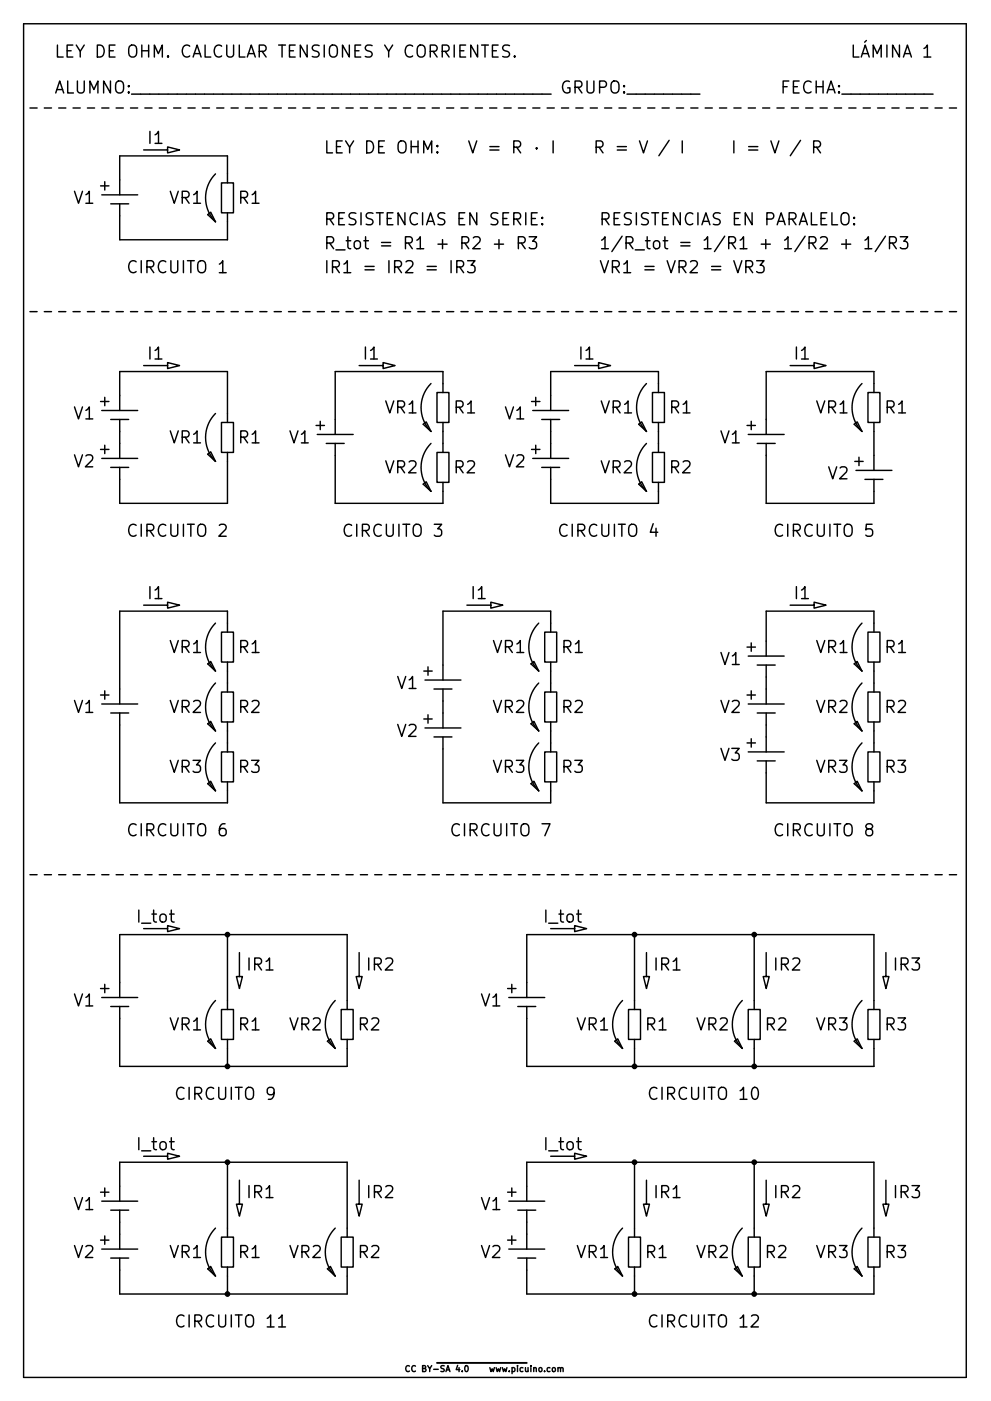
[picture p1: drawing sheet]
<svg xmlns="http://www.w3.org/2000/svg" width="210mm" height="297mm" viewBox="0 0 210 297" stroke-linecap="round" stroke-linejoin="round" font-family="sans-serif">
<g fill="none" stroke="#000" stroke-width=".3">
<path d="M5 5h200v287h-200zM104.5 10.8h.8M105.7 9.6h-1.2v2.5h1.2M108.1 9.7l-1-.1a.62 .62 0 0 0-.5 .6 .62 .62 0 0 0 .5 .6 .93 .93 0 0 1 1 .6 .65 .65 0 0 1-.5 .7l-.9-.1M109.2 11.9l.1 .1-.1 .1-.1-.1 .1-.1v.2M181 9.6v2.5h1.2M182.7 12.1l.9-2.5 .8 2.5M183 11.4h1.2M183.8 8.6l-.3 .3M185.3 12.1v-2.5l.8 1.8 .9-1.8v2.5M188.2 9.6v2.5M190.8 9.6v2.5l-1.4-2.5v2.5"/>
<path d="M191.7 12.1l.8-2.5 .9 2.5M191.9 11.4h1.2M196 10.3l.8-.7v2.5M196 12.1h1.5M21.3 39.4h1.8M22.2 38.5v1.8M30.5 31.8h5.1v-.6l2.5 .6-2.5 .6v-.6M45.7 36.9a7.2 7.2 0 0 0 0 10.1M47 38.8h2.5v6.3h-2.5zM48.3 38.8v-5.7h-22.9v8.2M92.8 32.2l.1 .1-.1 .1-.1-.1 .1-.1v.2M92.8 30.8l.1 .2-.1 .1-.1-.1 .1-.2v.3"/>
<path d="M99.5 29.9l.8 2.5 .8-2.5M103.9 31.1h2M103.9 31.8h2M109 31.2h1a.69 .69 0 0 0 .5-.7 .69 .69 0 0 0-.5-.6h-1v2.5M109.6 31.2l.9 1.2M113.8 31.3l-.1 .1 .1 .2 .2-.2-.2-.1v.3M117.4 29.9v2.5M126.5 31.2h1a.69 .69 0 0 0 .5-.7 .69 .69 0 0 0-.5-.6h-1v2.5M127.1 31.2l.8 1.2M131 31.1h1.9M131 31.8h1.9M135.7 29.9l.8 2.5 .9-2.5"/>
<path d="M142 29.8l-2.2 3.2M144.8 29.9v2.5M169.8 29.8l-2.1 3.2M172.6 31.2h1a.69 .69 0 0 0 .5-.7 .69 .69 0 0 0-.5-.6h-1v2.5M173.2 31.2l.9 1.2M21.6 41.3h7.6M23.5 43.2h3.8M25.4 43.2v7.6h22.9v-5.7M44.1 45.5l.6-.5 1 2zM46.5 56l.8-.7v2.5M46.5 57.8h1.5M95.7 55.3v2.5"/>
<path d="M96.9 56.6h1a.69 .69 0 0 0 .5-.7 .69 .69 0 0 0-.5-.6h-1v2.5M97.5 56.6l.9 1.2M99.2 55.3h1.6l-.9 .9a.69 .69 0 0 1 .9 .5v.6l-.3 .4-.9 .1-.4-.2M104.9 51.8h1.9M105.9 50.8v1.9M110 51.5h.9a.69 .69 0 0 0 .6-.6 .69 .69 0 0 0-.6-.7h-.9v2.5M110.6 51.5l.8 1.2M112.3 50.2h1.5l-.8 1a.69 .69 0 0 1 .8 .4v.7l-.2 .3-1 .1-.3-.2M114 45.1h-1.2v2.6h1.2M115.1 47.4l.1 .1-.1 .2-.2-.2 .2-.1v.3M115.1 46.1l.1 .1-.1 .1-.2-.1 .2-.1v.2M155.7 55.3l.8 2.5 .9-2.5"/>
<path d="M158.2 56.6h1a.69 .69 0 0 0 .5-.7 .69 .69 0 0 0-.5-.6h-1v2.5M158.8 56.6l.9 1.2M160.5 55.3h1.6l-.8 .9a.69 .69 0 0 1 .8 .5v.6l-.2 .4-1 .1-.4-.2M174.1 50.4l.3-.2h.6a.69 .69 0 0 1 .4 1.1l-1.4 1.4h1.5M178.6 51.8h1.9M179.5 50.8v1.9M181.2 47.4l.1 .1-.1 .2-.1-.2 .1-.1v.3M181.2 46.1l.1 .1-.1 .1-.1-.1 .1-.1v.2M183.5 50.9l.7-.7v2.5M183.5 52.7h1.5M187.9 50.1l-2.2 3.2M188.7 51.5h1a.69 .69 0 0 0 .5-.6 .69 .69 0 0 0-.5-.7h-1v2.5"/>
<path d="M189.3 51.5l.9 1.2M191 50.2h1.6l-.9 1a.69 .69 0 0 1 .9 .4v.7l-.3 .3-.9 .1-.4-.2M30.5 77.5h5.1v-.6l2.5 .6-2.5 .6v-.6M76.2 77.5h5.1v-.6l2.5 .6-2.5 .6v-.6M121.9 77.5h5.1v-.6l2.5 .6-2.5 .6v-.6M167.6 77.5h5.1v-.6l2.6 .6-2.6 .6v-.6M21.3 95.3h1.8M21.3 85.1h1.8M21.6 97.2h7.6M21.6 87h7.6M22.2 84.2v1.8M22.2 94.4v1.8"/>
<path d="M23.5 99.1h3.8M23.5 88.9h3.8M25.4 87v-8.2h22.9v10.8M25.4 88.9v8.3M44.1 96.3l.6-.5 1 2zM45.7 87.7a7.2 7.2 0 0 0 0 10.1M47 89.6h2.5v6.3h-2.5zM48.3 95.9v10.8h-22.9v-7.6M67.1 90.2h1.7M67.3 92.1h7.6M67.9 89.3v1.8M69.2 94h3.8"/>
<path d="M71.1 94v12.7h22.9v-4.4M89.8 90l.6-.6 1 2.1zM91.4 81.3a7.2 7.2 0 0 0 0 10.2M91.4 94a7.2 7.2 0 0 0 0 10.2M92.7 83.2h2.5v6.4h-2.5zM92.7 95.9h2.5v6.4h-2.5zM94 83.2v-4.4h-22.9v13.3M94 89.6v6.3M112.8 95.3h1.8M112.8 85.1h1.8M113 97.2h7.6M113 87h7.6"/>
<path d="M113.7 84.2v1.8M113.7 94.4v1.8M114.9 99.1h3.8M114.9 88.9h3.8M116.8 88.9v8.3M116.8 99.1v7.6h22.9v-4.4M135.5 90l.6-.6 1.1 2.1zM137.2 81.3a7.2 7.2 0 0 0 0 10.2M137.2 94a7.2 7.2 0 0 0 0 10.2M138.4 95.9h2.6v6.4h-2.6zM138.4 83.2h2.6v6.4h-2.6zM139.7 83.2v-4.4h-22.9v8.2"/>
<path d="M139.7 89.6v6.3M158.5 90.2h1.8M158.7 92.1h7.7M159.4 89.3v1.8M160.7 94h3.8M162.6 94v12.7h22.8v-5.1M181.2 90l.7-.6 1 2.1zM181.4 97.8h1.7M181.6 99.7h7.6M182.2 96.9v1.8M182.9 81.3a7.2 7.2 0 0 0 0 10.2M184.1 83.2h2.6v6.4h-2.6z"/>
<path d="M185.4 83.2v-4.4h-22.8v13.3M185.4 89.6v10.1M46.5 111.4l.4-.2h.6a.69 .69 0 0 1 .4 1l-1.5 1.5h1.6M89.8 102.7l.6-.6 1 2.1zM92.1 111.2h1.6l-.8 .9a.69 .69 0 0 1 .8 .5v.6l-.2 .4-1 .1-.4-.2M135.5 102.7l.6-.6 1.1 2.1zM138.6 111l-.6 1.8h1.5M183.5 101.6h3.8M185 111.2h-1.2l-.1 1.2 .4-.3 .8 .1 .2 .4-.1 .9-.3 .2h-.6l-.4-.2M30.5 128.3h5.1v-.6l2.5 .6-2.5 .6v-.6M45.7 132.1a7.2 7.2 0 0 0 0 10.2M47 134h2.5v6.4h-2.5z"/>
<path d="M48.3 134v-4.4h-22.9v19.7M99.1 128.3h5v-.6l2.6 .6-2.6 .6v-.6M114.3 132.1a7.2 7.2 0 0 0 0 10.2M115.6 134h2.5v6.4h-2.5zM116.8 134v-4.4h-22.8v14.6M158.5 137.2h1.8M158.7 139.1h7.7M159.4 136.3v1.8M167.6 128.3h5.1v-.6l2.6 .6-2.6 .6v-.6M182.9 132.1a7.2 7.2 0 0 0 0 10.2M184.1 134h2.6v6.4h-2.6zM185.4 134v-4.4h-22.8v9.5"/>
<path d="M21.3 147.4h1.8M21.6 149.3h7.6M22.2 146.5v1.7M23.5 151.2h3.8M25.4 151.2v19h22.9v-4.4M44.1 153.5l.6-.6 1 2.1zM44.1 140.8l.6-.6 1 2.1zM45.7 144.8a7.2 7.2 0 0 0 0 10.2M45.7 157.5a7.2 7.2 0 0 0 0 10.2M47 146.7h2.5v6.4h-2.5zM47 159.4h2.5v6.4h-2.5zM48.3 140.4v6.3"/>
<path d="M48.3 153.1v6.3M89.9 142.3h1.8M89.9 152.4h1.8M90.2 144.2h7.6M90.2 154.3h7.6M90.8 141.4v1.8M90.8 151.5v1.8M92.1 146.1h3.8M92.1 156.2h3.8M94 146.1v8.2M94 156.2v14h22.8v-4.4M112.6 140.8l.7-.6 1 2.1z"/>
<path d="M112.6 153.5l.7-.6 1 2.1zM114.3 157.5a7.2 7.2 0 0 0 0 10.2M114.3 144.8a7.2 7.2 0 0 0 0 10.2M115.6 159.4h2.5v6.4h-2.5zM115.6 146.7h2.5v6.4h-2.5zM116.8 140.4v6.3M116.8 153.1v6.3M158.5 147.4h1.8M158.5 157.5h1.8M158.7 149.3h7.7M158.7 159.4h7.7M159.4 146.5v1.7"/>
<path d="M159.4 156.6v1.8M160.7 141h3.8M160.7 151.2h3.8M162.6 141v8.3M162.6 151.2v8.2M181.2 153.5l.7-.6 1 2.1zM181.2 140.8l.7-.6 1 2.1zM182.9 144.8a7.2 7.2 0 0 0 0 10.2M182.9 157.5a7.2 7.2 0 0 0 0 10.2M184.1 159.4h2.6v6.4h-2.6zM184.1 146.7h2.6v6.4h-2.6zM185.4 140.4v6.3"/>
<path d="M185.4 153.1v6.3M44.1 166.2l.6-.6 1 2.1zM47.7 174.7a1.01 1.01 0 0 0-1.2 1v1l.3 .4 .7 .1 .4-.2 .1-.9-.3-.4-.7-.1-.5 .5M112.6 166.2l.7-.6 1 2.1zM115 174.7h1.7l-1.1 2.5M160.7 161.3h3.8M162.6 161.3v8.9h22.8v-4.4M181.2 166.2l.7-.6 1 2.1zM184.2 175.7l-.3-.1a.53 .53 0 0 1-.2-.5 .53 .53 0 0 1 .5-.4l.7 .1a.53 .53 0 0 1 .2 .5 .53 .53 0 0 1-.4 .4l-.8 .2-.2 .3v.5l.5 .5h.5l.4-.5-.1-.7-.3-.3M30.5 196.9h5.1v-.6l2.5 .6-2.5 .6v-.6M48.3 198.2v15.8M116.8 196.9h5.1v-.6l2.6 .6-2.6 .6v-.6"/>
<path d="M134.6 198.2v15.8M160 198.2v15.8M21.3 209.6h1.8M21.6 211.5h7.6M22.2 208.7v1.8M23.5 213.4h3.8M25.4 211.5v-13.3h48.3v15.8M25.4 213.4v12.7h48.3v-5.7M45.7 212.1a7.2 7.2 0 0 0 0 10.2M47 214h2.5v6.4h-2.5zM50.8 202v5h.6l-.6 2.6-.6-2.6h.6M71.1 212.1a7.2 7.2 0 0 0 0 10.2"/>
<path d="M72.4 214h2.5v6.4h-2.5zM76.2 202v5h.6l-.6 2.6-.6-2.6h.6M107.7 209.6h1.8M107.9 211.5h7.7M108.6 208.7v1.8M109.9 213.4h3.8M111.8 211.5v-13.3h73.6v15.8M111.8 213.4v12.7h73.6v-5.7M132.1 212.1a7.2 7.2 0 0 0 0 10.2M133.3 214h2.6v6.4h-2.6zM137.2 202v5h.6l-.6 2.6-.7-2.6h.7M157.5 212.1a7.2 7.2 0 0 0 0 10.2"/>
<path d="M158.7 214h2.6v6.4h-2.6zM162.6 202v5h.6l-.6 2.6-.7-2.6h.7M182.9 212.1a7.2 7.2 0 0 0 0 10.2M184.1 214h2.6v6.4h-2.6zM188 202v5h.6l-.6 2.6-.7-2.6h.7M44.1 220.8l.6-.5 1 2zM48.3 220.4v5.7M58.1 231.6l-.4 .5-.8-.1-.2-.4v-.6l.2-.3 .8-.2 .3 .3a1.68 1.68 0 0 1-.6 2.3h-.5M69.5 220.8l.6-.5 1 2zM130.4 220.8l.7-.5 1 2zM134.6 220.4v5.7M155.8 220.8l.7-.5 1 2z"/>
<path d="M159.7 230.8a.61 .61 0 0 1 .6-.3 .61 .61 0 0 1 .5 .5 1.31 1.31 0 0 1-.7 2.1 1.55 1.55 0 0 1-.4-2.3zM160 220.4v5.7M181.2 220.8l.7-.5 1 2zM21.3 252.8h1.8M21.6 254.7h7.6M22.2 251.9v1.8M23.5 256.6h3.8M25.4 254.7v-8.3h48.3v15.9M25.4 256.6v8.2M30.5 245.1h5.1v-.6l2.5 .6-2.5 .7v-.7M48.3 246.4v15.9M50.8 250.2v5.1h.6l-.6 2.5-.6-2.5h.6"/>
<path d="M76.2 250.2v5.1h.6l-.6 2.5-.6-2.5h.6M107.7 252.8h1.8M107.9 254.7h7.7M108.6 251.9v1.8M109.9 256.6h3.8M111.8 254.7v-8.3h73.6v15.9M111.8 256.6v8.2M116.8 245.1h5.1v-.6l2.6 .6-2.6 .7v-.7M134.6 246.4v15.9M137.2 250.2v5.1h.6l-.6 2.5-.7-2.5h.7M160 246.4v15.9M162.6 250.2v5.1h.6l-.6 2.5-.7-2.5h.7"/>
<path d="M188 250.2v5.1h.6l-.6 2.5-.7-2.5h.7M21.3 262.9h1.8M21.6 264.8h7.6M22.2 262v1.8M23.5 266.7h3.8M25.4 266.7v7.7h48.3v-5.8M44.1 269l.6-.5 1 2zM45.7 260.4a7.2 7.2 0 0 0 0 10.1M47 262.3h2.5v6.3h-2.5zM48.3 268.6v5.8M59.1 279.5l.7-.7v2.5M69.5 269l.6-.5 1 2z"/>
<path d="M71.1 260.4a7.2 7.2 0 0 0 0 10.1M72.4 262.3h2.5v6.3h-2.5zM107.7 262.9h1.8M107.9 264.8h7.7M108.6 262v1.8M109.9 266.7h3.8M111.8 266.7v7.7h73.6v-5.8M130.4 269l.7-.5 1 2zM132.1 260.4a7.2 7.2 0 0 0 0 10.1M133.3 262.3h2.6v6.3h-2.6zM134.6 268.6v5.8M155.8 269l.7-.5 1 2z"/>
<path d="M157.5 260.4a7.2 7.2 0 0 0 0 10.1M158.7 262.3h2.6v6.3h-2.6zM159.4 279l.4-.2h.6a.69 .69 0 0 1 .4 1.1l-1.5 1.4h1.6M160 268.6v5.8M181.2 269l.7-.5 1 2zM182.9 260.4a7.2 7.2 0 0 0 0 10.1M184.1 262.3h2.6v6.3h-2.6zM59.1 281.3h1.5M86.9 289.7a.56 .56 0 0 0-.8 .5 .56 .56 0 0 0 .8 .5M98.7 289.7l.2-.2a.68 .68 0 0 1 .4 .7 .68 .68 0 0 1-.4 .6l-.3-.5zM118.4 290.1l.5-.1v.8M118.9 290.1l.2-.1h.3l.1 .8"/>
</g>
<path d="M92.7 289h19.1" fill="none" stroke="#000" stroke-width=".41"/>
<path d="M6.3 22.9h198.2M6.3 66.1h198.2M6.3 185.5h198.2" fill="none" stroke="#000" stroke-width=".3" stroke-dasharray="1.5 1.5"/>
<g fill="#000" stroke="#000" stroke-width=".3">
<circle cx="48.3" cy="198.2" r=".46"/>
<circle cx="134.6" cy="198.2" r=".46"/>
<circle cx="160" cy="198.2" r=".46"/>
<circle cx="48.3" cy="226.1" r=".46"/>
<circle cx="134.6" cy="226.1" r=".46"/>
<circle cx="160" cy="226.1" r=".46"/>
<circle cx="48.3" cy="246.4" r=".46"/>
<circle cx="134.6" cy="246.4" r=".46"/>
<circle cx="160" cy="246.4" r=".46"/>
<circle cx="48.3" cy="274.4" r=".46"/>
<circle cx="134.6" cy="274.4" r=".46"/>
<circle cx="160" cy="274.4" r=".46"/>
</g>
<g font-size="3.5">
<text x="11.4" y="12.2">LEY DE OHM. CALCULAR TENSIONES Y CORRIENTES.</text>
<text x="11.4" y="19.8">ALUMNO:______________________________________________ GRUPO:________</text>
<text x="165.1" y="19.8">FECHA:__________</text>
<text x="31.5" y="30.5">I1</text>
<text x="68.6" y="32.5">LEY DE OHM:</text>
<text x="154.9" y="32.5">I = V / R</text>
<text x="15.7" y="43.2">V1</text>
<text x="36" y="43.2">VR1</text>
<text x="50.7" y="43.2">R1</text>
<text x="68.6" y="47.8">RESISTENCIAS EN SERIE:</text>
<text x="127" y="47.8">RESISTENCIAS EN PARALELO:</text>
<text x="68.6" y="52.9">R_tot = R1 + R2 + R3</text>
<text x="127" y="52.9">1/R_tot = 1/R1 + 1/R2 + 1/R3</text>
<text x="26.7" y="57.9">CIRCUITO 1</text>
<text x="68.6" y="57.9">IR1 = IR2 = IR3</text>
<text x="127" y="57.9">VR1 = VR2 = VR3</text>
<text x="31.5" y="76.2">I1</text>
<text x="77.3" y="76.2">I1</text>
<text x="123" y="76.2">I1</text>
<text x="168.7" y="76.2">I1</text>
<text x="15.7" y="88.9">V1</text>
<text x="81.7" y="87.7">VR1</text>
<text x="96.4" y="87.7">R1</text>
<text x="107.1" y="88.9">V1</text>
<text x="127.5" y="87.7">VR1</text>
<text x="142.1" y="87.7">R1</text>
<text x="173.2" y="87.7">VR1</text>
<text x="187.9" y="87.7">R1</text>
<text x="36" y="94">VR1</text>
<text x="50.7" y="94">R1</text>
<text x="61.4" y="94">V1</text>
<text x="152.9" y="94">V1</text>
<text x="15.7" y="99.1">V2</text>
<text x="81.7" y="100.4">VR2</text>
<text x="96.4" y="100.4">R2</text>
<text x="107.1" y="99.1">V2</text>
<text x="127.5" y="100.4">VR2</text>
<text x="142.1" y="100.4">R2</text>
<text x="175.7" y="101.6">V2</text>
<text x="26.7" y="113.8">CIRCUITO 2</text>
<text x="72.4" y="113.8">CIRCUITO 3</text>
<text x="118.1" y="113.8">CIRCUITO 4</text>
<text x="163.8" y="113.8">CIRCUITO 5</text>
<text x="31.5" y="127">I1</text>
<text x="100.1" y="127">I1</text>
<text x="168.7" y="127">I1</text>
<text x="36" y="138.5">VR1</text>
<text x="50.7" y="138.5">R1</text>
<text x="104.6" y="138.5">VR1</text>
<text x="119.3" y="138.5">R1</text>
<text x="152.9" y="141">V1</text>
<text x="173.2" y="138.5">VR1</text>
<text x="187.9" y="138.5">R1</text>
<text x="84.3" y="146.1">V1</text>
<text x="15.7" y="151.2">V1</text>
<text x="36" y="151.2">VR2</text>
<text x="50.7" y="151.2">R2</text>
<text x="104.6" y="151.2">VR2</text>
<text x="119.3" y="151.2">R2</text>
<text x="152.9" y="151.2">V2</text>
<text x="173.2" y="151.2">VR2</text>
<text x="187.9" y="151.2">R2</text>
<text x="84.3" y="156.2">V2</text>
<text x="152.9" y="161.3">V3</text>
<text x="36" y="163.9">VR3</text>
<text x="50.7" y="163.9">R3</text>
<text x="104.6" y="163.9">VR3</text>
<text x="119.3" y="163.9">R3</text>
<text x="173.2" y="163.9">VR3</text>
<text x="187.9" y="163.9">R3</text>
<text x="26.7" y="177.3">CIRCUITO 6</text>
<text x="95.2" y="177.3">CIRCUITO 7</text>
<text x="163.8" y="177.3">CIRCUITO 8</text>
<text x="29.3" y="195.6">I_tot</text>
<text x="115.6" y="195.6">I_tot</text>
<text x="52.6" y="205.8">IR1</text>
<text x="78" y="205.8">IR2</text>
<text x="138.9" y="205.8">IR1</text>
<text x="164.3" y="205.8">IR2</text>
<text x="189.7" y="205.8">IR3</text>
<text x="15.7" y="213.4">V1</text>
<text x="102.1" y="213.4">V1</text>
<text x="36" y="218.5">VR1</text>
<text x="50.7" y="218.5">R1</text>
<text x="61.4" y="218.5">VR2</text>
<text x="76.1" y="218.5">R2</text>
<text x="122.4" y="218.5">VR1</text>
<text x="137.1" y="218.5">R1</text>
<text x="147.8" y="218.5">VR2</text>
<text x="162.5" y="218.5">R2</text>
<text x="173.2" y="218.5">VR3</text>
<text x="187.9" y="218.5">R3</text>
<text x="36.8" y="233.2">CIRCUITO 9</text>
<text x="137.2" y="233.2">CIRCUITO 10</text>
<text x="29.3" y="243.9">I_tot</text>
<text x="115.6" y="243.9">I_tot</text>
<text x="15.7" y="256.6">V1</text>
<text x="52.6" y="254">IR1</text>
<text x="78" y="254">IR2</text>
<text x="102.1" y="256.6">V1</text>
<text x="138.9" y="254">IR1</text>
<text x="164.3" y="254">IR2</text>
<text x="189.7" y="254">IR3</text>
<text x="15.7" y="266.7">V2</text>
<text x="36" y="266.7">VR1</text>
<text x="50.7" y="266.7">R1</text>
<text x="61.4" y="266.7">VR2</text>
<text x="76.1" y="266.7">R2</text>
<text x="102.1" y="266.7">V2</text>
<text x="122.4" y="266.7">VR1</text>
<text x="137.1" y="266.7">R1</text>
<text x="147.8" y="266.7">VR2</text>
<text x="162.5" y="266.7">R2</text>
<text x="173.2" y="266.7">VR3</text>
<text x="187.9" y="266.7">R3</text>
<text x="36.8" y="281.5">CIRCUITO 11</text>
<text x="137.2" y="281.5">CIRCUITO 12</text>
</g>
<g font-size="1.8">
<text x="87" y="290.9">CC BY-SA 4.0</text>
<text x="104.2" y="290.9">www.picuino.com</text>
</g>
</svg>
